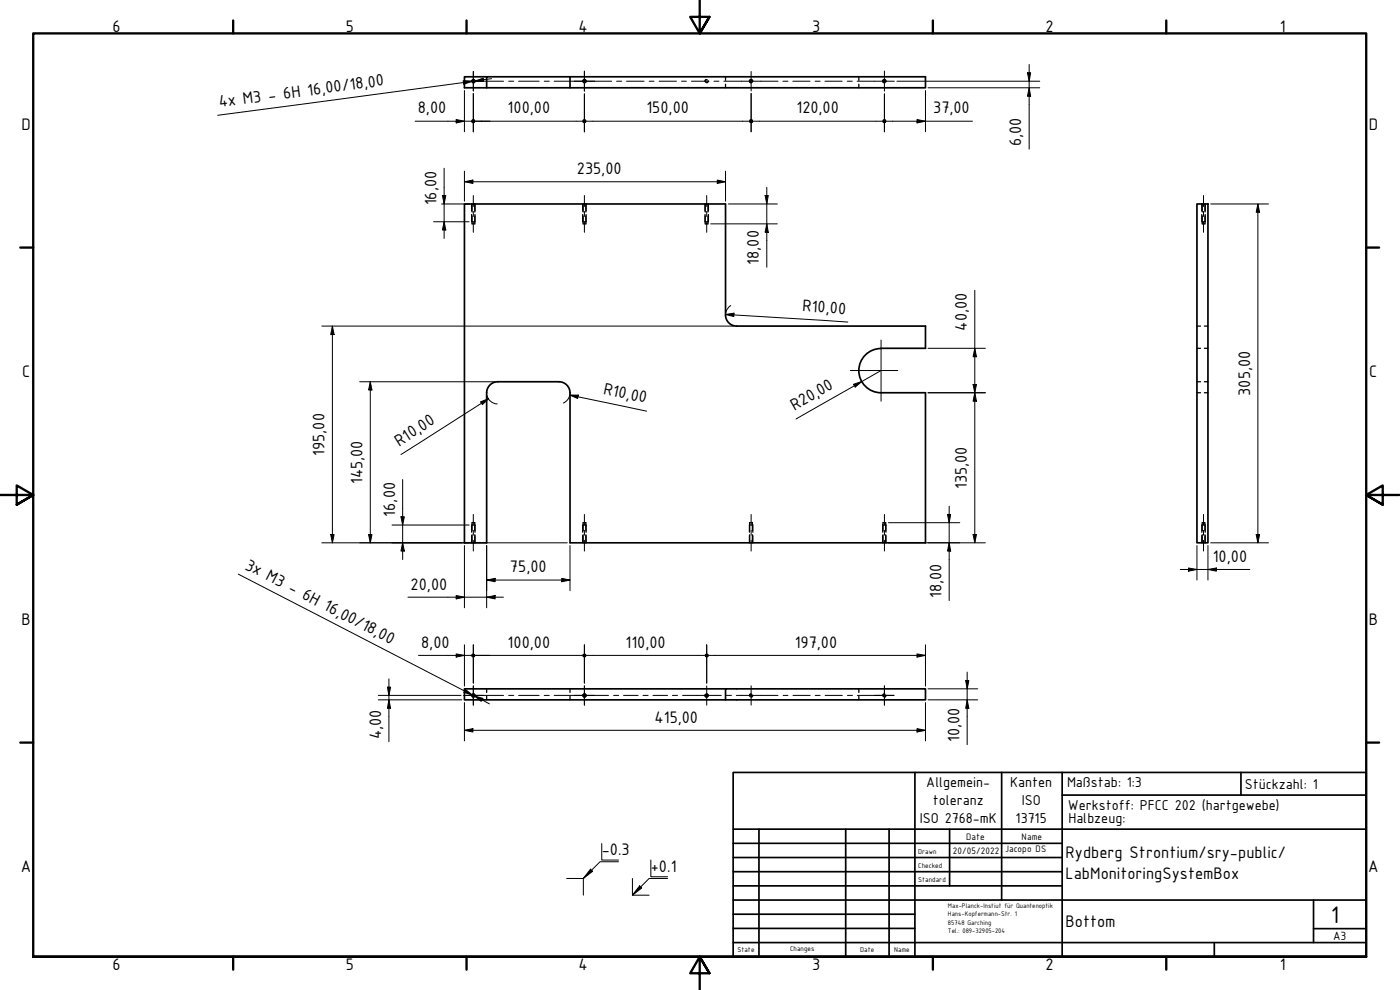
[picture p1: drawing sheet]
<svg xmlns="http://www.w3.org/2000/svg" width="420mm" height="297mm" viewBox="0 0 420 297" stroke-linecap="round" stroke-linejoin="round" font-family="sans-serif">
<!-- layer: Hidden (ISO) -->
<g fill="none" stroke="#000" stroke-width=".38">
<path d="M142.4 24.8h-.2M142.6 24.4l-.1 .2M175.7 24.8h-.2M175.9 24.4l-.1 .2M212 23.9l-.4 .5M212.3 24h-.4l-.3 .4 .3 .4 .4-.1M212.5 24.2v.4l-.3 .2M217.7 23v1.1M217.7 25.3v1M257.7 23v1.1M257.7 25.3v1M141.5 64.4v2.1h.4"/>
<path d="M141.5 61.2v2.1M141.7 64.8v2.4h.2M141.7 61.2v2.4M142.5 64.8v2.4h-.3M142.5 61.2v2.4M142.6 64.4v2.1h-.4M142.6 61.2v2.1M174.9 61.2v2.1M174.9 64.4v2.1h.4M175 64.8v2.4h.3M175 61.2v2.4M175.6 66.5h.3"/>
<path d="M175.9 64.4l-.1 2.8h-.3M175.9 61.2l-.1 2.4M211.6 64.4v2.1h.3M211.6 61.2v2.1M211.6 64.8v2.4h.4M211.6 61.2v2.4M212.5 64.8v2.4h-.3M212.5 61.2v2.4M212.6 64.4v2.1h-.4M212.6 61.2v2.1M360.7 64.4v2.1h.4M360.7 61.2v2.1"/>
<path d="M360.8 64.8v2.4h.3M360.8 61.2v2.4M361.6 64.8v2.4h-.3M361.6 61.2v2.4M361.7 64.4v2.1h-.3M361.7 61.2v2.1M359.2 97.8h1.1M361.4 97.8h1.1M359.2 104.5h1.1M359.2 117.8h1.1M359.2 114.5h1.1M361.4 104.5h1.1"/>
<path d="M361.4 117.8h1.1M361.4 114.5h1.1M141.9 156.8h-.2v2.4M141.9 157.5h-.4v2.2M142.2 156.8h.3v2.4M142.2 157.5h.4v2.2M175.3 156.8h-.3v2.4M175.3 157.5h-.4v2.2M175.5 156.8h.3l.1 2.9M175.6 157.5h.3M225.2 157.5h-.3v2.2M225.3 156.8h-.3v2.4"/>
<path d="M225.6 156.8h.2v2.4M225.6 157.5h.3v2.2M265.2 156.8h-.2v2.4M265.2 157.5h-.3v2.2M265.6 156.8h.2v2.4M265.6 157.5h.3v2.2M361.1 156.8h-.3v2.4M361.1 157.5h-.4v2.2M361.3 156.8h.3v2.4M361.4 157.5h.3v2.2M141.5 160.7v2.2M141.7 160.5v2.4"/>
<path d="M142.5 160.5v2.4M142.6 160.7v2.2M174.9 160.7v2.2M175 160.5v2.4M175.8 160.5v2.4M224.9 160.7v2.2M225 160.5v2.4M225.8 160.5v2.4M225.9 160.7v2.2M264.9 160.7v2.2M265 160.5v2.4M265.8 160.5v2.4"/>
<path d="M265.9 160.7v2.2M360.7 160.7v2.2M360.8 160.5v2.4M361.6 160.5v2.4M361.7 160.7v2.2M141.7 208.4l-.1 .2M142 208.2l-.2 .1M146 206.7v1.1M146 208.9v1.1M171.1 206.7v1.1M171.1 208.9v1.1M175 208.4l-.1 .2"/>
<path d="M175.3 208.2l-.2 .1M225.3 208.2l-.4 .6M225.6 208.3h-.4l-.2 .3 .2 .4h.4M225.9 208.6l-.4 .6M257.7 206.7v1.1M257.7 208.9v1.1M265.3 208.2l-.4 .6M265.6 208.3h-.4l-.2 .3 .2 .4h.4M265.9 208.6l-.4 .6"/>
</g>
<!-- layer: Visible (ISO) -->
<g fill="none" stroke="#000" stroke-width=".51">
<path d="M146 23h25.1v3.3h-25.1zM146 23h-6.6v3.3h6.6M171.1 23h106.6v3.3h-106.6M359.2 61.2h3.3v101.7h-3.3zM221 97.8h56.7v6.7h-13.3M221.1 97.8a3.3 3.3 0 0 1-3.4-3.3v-33.3h-78.3v101.7h6.6l.1-45a3.3 3.3 0 0 1 3.3-3.4h18.3a3.3 3.3 0 0 1 3.4 3.3v45.1h106.6v-45.1h-13.3a6.6 6.6 0 0 1-6.7-6.6 6.6 6.6 0 0 1 6.7-6.6M217.7 206.7h60v3.3h-60zM217.7 206.7h-78.3v3.3h78.3"/>
<circle cx="142.1" cy="24.3" r=".41"/>
<circle cx="175.4" cy="24.3" r=".41"/>
<circle cx="225.4" cy="24.3" r=".41"/>
<circle cx="265.4" cy="24.3" r=".41"/>
<circle cx="142.1" cy="208.7" r=".41"/>
<circle cx="175.4" cy="208.7" r=".41"/>
<circle cx="212.1" cy="208.7" r=".41"/>
</g>
<!-- layer: Visible Narrow (ISO) -->
<path d="M142.6 24.4a.48 .48 0 0 0-.4-.5 .48 .48 0 0 0-.6 .4 .48 .48 0 0 0 .4 .5M175.9 24.4a.48 .48 0 0 0-.4-.5 .48 .48 0 0 0-.6 .4 .48 .48 0 0 0 .4 .5M225.9 24.4a.48 .48 0 0 0-.4-.5 .48 .48 0 0 0-.6 .4 .48 .48 0 0 0 .4 .5M265.9 24.4a.48 .48 0 0 0-.4-.5 .48 .48 0 0 0-.6 .4 .48 .48 0 0 0 .4 .5M142.2 208.2a.48 .48 0 0 1 .4 .6 .48 .48 0 0 1-.6 .3 .48 .48 0 0 1-.4-.5M175.5 208.2a.48 .48 0 0 1 .4 .6 .48 .48 0 0 1-.6 .3 .48 .48 0 0 1-.4-.5M212.1 208.2a.48 .48 0 0 1 .4 .6 .48 .48 0 0 1-.5 .3 .48 .48 0 0 1-.4-.5" fill="none" stroke="#000" stroke-width=".38"/>
<!-- layer: Hatch (ISO) -->
<path d="M177.2 260.8l.3 .3-2.4 2.5zM177.5 261.1l.4 .3-2.8 2.2zM192 265.8l.6 .6-2.8 2.2z" fill="#000"/>
<!-- layer: Border (ISO) -->
<g fill="none" stroke="#000" stroke-width=".7">
<path d="M70 6.1v3.9M140 6.1v3.9M210 0v10l-2.9-4.9h5.8l-2.9 4.9 2.9-4.9M280 6.1v3.9M350 6.1v3.9M6.1 74.3h3.9M410 74.3h3.9M0 148.5h10l-5-2.8v5.7l5-2.9-5 2.9M420 148.5h-10l5-2.8v5.7l-5-2.9 5 2.9M6.1 222.8h3.9M410 222.8h3.9M10 287.1v-277.1h400v277.1h-400h400"/>
<path d="M70 287.1v3.8M140 287.1v3.8M212.9 292l-2.9-4.9 2.9 4.9h-5.8l2.9-4.9v9.9M280 287.1v3.8M350 287.1v3.8"/>
</g>
<!-- layer: Title (ISO) -->
<g fill="none" stroke="#000" stroke-width=".51">
<path d="M220 231.8h190v55.3h-190zM274.6 231.8v55.3M300.6 231.8v38.3M318.8 238.6h91.2M318.8 231.8v55.3M372.4 231.8v6.8M220 253h98.8M220 257.3h98.8M220 248.8h190M227.8 248.8v38.3M253.8 248.8v38.3M266.8 248.8v38.3"/>
<path d="M285 248.8v17M220 261.5h98.8M220 265.8h98.8M220 270.1h190M220 274.3h54.6M220 278.6h54.6M394.2 278.6h15.8M394.2 270.1v12.7M220 282.8h190M364.4 282.8v4.3"/>
</g>
<!-- layer: Center Mark (ISO) -->
<g fill="none" stroke="#000" stroke-width=".3">
<path d="M139.2 24.4h5.8M142 21.4v5.9M172.4 24.4h6M175.4 21.4v5.9M175.4 21.3v6.1M225.4 21.4v5.9M265.4 21.3v6.1M255.2 111.2h14.2M264.4 102v18.4M139.2 208.6h5.8M142 205.8v5.8M172.5 208.6h5.8"/>
<path d="M175.4 205.8v5.8M212.1 205.8v5.8M225.4 205.8v5.8M262.5 208.6h5.8M265.4 205.8v5.8"/>
</g>
<!-- layer: Dimension (ISO) -->
<g fill="none" stroke="#000" stroke-width=".3">
<path d="M308.9 19.4v25.4M124.6 36.4h17.4M136.9 35.9l2.5 .5-2.5 .5zM139.4 27.2v12.3M142 28.1v11.4M142.7 36.4h32.1M175.4 28.2v11.3M176 36.4h48.8M225.4 28.1v11.4M226.1 36.4h38.7M265.4 28.2v11.3M266 36.4h25.8"/>
<path d="M269.2 24.4h42.8M275.2 35.9l2.5 .5-2.5 .5zM277.7 27.2v12.3M278.5 26.3h33.5M308.4 21.8h.9l-.4 2.6zM308.9 26.3l.4 2.6h-.9zM132.8 58.7h1l-.5 2.5zM133.3 50.5v21.1M139.4 54.5l2.5-.5v1zM139.4 54.5h78.3M139.4 51.4v9M215.3 54l2.4 .5-2.4 .5z"/>
<path d="M217.7 51.4v9M229.6 58.7h1l-.5 2.5zM230.1 56.2v24M130.1 66.5h10.7M132.5 61.2h8.3M133.3 66.5l.5 2.5h-1zM213.3 67.2h20M218.6 61.2h14.7M230.1 67.2l.5 2.5h-1zM363.3 61.2h17.4M377.5 61.2l.5 2.5h-1zM377.5 61.2v101.7"/>
<path d="M96.6 97.8h123.7M99.8 97.8l.5 2.6h-1zM99.8 97.8v65.1M217.7 94.3l2.6-.3-.1 1zM217.7 94.3l36.7 2.3M219.3 91.7l-.8 .6-.7 1.4M292.5 87.1v75.8M107.9 114.5h40.7M111.1 114.5l.5 2.5h-1zM111.1 114.5v48.4M146.1 118.7l.5 1.1 .9 .8 1.7 .6M146.6 119.6l-26.3 16.8"/>
<path d="M171 118.7l-.7 1.3-1.2 .9M171 118.5h2.5l-.1 1.1zM171 118.5l23.1 4.9M256.2 115.3l2.4-.8-1.9 1.6zM264.4 111.2l-25.5 14.5M278.5 104.5h17.2M278.5 117.8h17.2M292 115.4h1.1l-.6 2.4zM292.5 104.5l.6 2.5h-1.1zM292.5 117.8l.6 2.6h-1.1zM144.2 120.6l2.4-1-1.8 1.8zM117.7 157.5h23.1"/>
<path d="M120.3 155.1h1l-.5 2.4zM120.8 143.9v24M266.6 156.8h21.4M284.4 154.4h.9l-.4 2.4zM284.9 151.9v28.3M96.6 162.9h45.4M99.3 160.4h1l-.5 2.5zM110.6 160.4h1l-.5 2.5zM120.8 162.9l.5 2.4h-1zM122.4 179.2h28.7M136.9 178.7l2.5 .5-2.5 .5zM139.4 163.7v18.7"/>
<path d="M142.2 162.9h28M146 179.2l2.6-.5v1zM146 174l2.6-.5v1zM146 163.7v18.7M146 174h25.1M168.6 173.5l2.5 .5-2.5 .5zM171.1 163.7v13.5M266.6 162.9h29.1M284.9 162.9l.4 2.4h-.9zM292 160.4h1.1l-.6 2.5zM354.2 170.9h20.9M356.7 170.4l2.5 .5-2.5 .5z"/>
<path d="M359.2 163.7v10.3M362.5 170.9l2.6-.5v1zM362.5 163.7v10.3M363.3 162.9h17.4M377 160.4h1l-.5 2.5zM125.6 196.6h16.4M136.9 196.2l2.5 .4-2.5 .6zM139.4 193.5v12.4M142 193.5v11.5M142.7 196.6h32.1M175.4 193.5v11.5M176 196.6h35.5"/>
<path d="M212.1 193.5v11.5M212.7 196.6h65M275.2 196.2l2.5 .4-2.5 .6zM277.7 193.5v12.4M113.5 210h25.1M113.5 208.6h24.9M116.3 206.2h.9l-.5 2.4zM116.7 210l.5 2.5h-.9zM116.7 203.7v18.9M139.4 219.1l2.5-.5v1zM139.4 210.8v11.5M139.4 219.1h138.3"/>
<path d="M275.2 218.6l2.5 .5-2.5 .5zM277.7 210.8v11.5M278.5 210h14.9M278.5 206.7h14.9M289.8 204.2h1l-.5 2.5zM290.3 210l.5 2.5h-1zM290.3 201.7v21.7"/>
</g>
<g fill="#000">
<path d="M136.9 35.9l2.5 .5-2.5 .5z" fill-rule="evenodd"/>
<path d="M275.2 35.9l2.5 .5-2.5 .5z" fill-rule="evenodd"/>
<path d="M308.4 21.8h.9l-.4 2.6z" fill-rule="evenodd"/>
<path d="M308.9 26.3l.4 2.6h-.9z" fill-rule="evenodd"/>
<path d="M132.8 58.7h1l-.5 2.5z" fill-rule="evenodd"/>
<path d="M139.4 54.5l2.5-.5v1z" fill-rule="evenodd"/>
<path d="M215.3 54l2.4 .5-2.4 .5z" fill-rule="evenodd"/>
<path d="M229.6 58.7h1l-.5 2.5z" fill-rule="evenodd"/>
<path d="M133.3 66.5l.5 2.5h-1z" fill-rule="evenodd"/>
<path d="M230.1 67.2l.5 2.5h-1z" fill-rule="evenodd"/>
<path d="M377.5 61.2l.5 2.5h-1z" fill-rule="evenodd"/>
<path d="M217.7 94.3l2.6-.3-.1 1z" fill-rule="evenodd"/>
<path d="M99.8 97.8l.5 2.6h-1z" fill-rule="evenodd"/>
<path d="M111.1 114.5l.5 2.5h-1z" fill-rule="evenodd"/>
<path d="M171 118.5h2.5l-.1 1.1z" fill-rule="evenodd"/>
<path d="M256.2 115.3l2.4-.8-1.9 1.6z" fill-rule="evenodd"/>
<path d="M292 115.4h1.1l-.6 2.4z" fill-rule="evenodd"/>
<path d="M292.5 104.5l.6 2.5h-1.1z" fill-rule="evenodd"/>
<path d="M144.2 120.6l2.4-1-1.8 1.8z" fill-rule="evenodd"/>
<path d="M292.5 117.8l.6 2.6h-1.1z" fill-rule="evenodd"/>
<path d="M120.3 155.1h1l-.5 2.4z" fill-rule="evenodd"/>
<path d="M284.4 154.4h.9l-.4 2.4z" fill-rule="evenodd"/>
<path d="M99.3 160.4h1l-.5 2.5z" fill-rule="evenodd"/>
<path d="M110.6 160.4h1l-.5 2.5z" fill-rule="evenodd"/>
<path d="M120.8 162.9l.5 2.4h-1z" fill-rule="evenodd"/>
<path d="M136.9 178.7l2.5 .5-2.5 .5z" fill-rule="evenodd"/>
<path d="M146 179.2l2.6-.5v1z" fill-rule="evenodd"/>
<path d="M146 174l2.6-.5v1z" fill-rule="evenodd"/>
<path d="M168.6 173.5l2.5 .5-2.5 .5z" fill-rule="evenodd"/>
<path d="M284.9 162.9l.4 2.4h-.9z" fill-rule="evenodd"/>
<path d="M292 160.4h1.1l-.6 2.5z" fill-rule="evenodd"/>
<path d="M356.7 170.4l2.5 .5-2.5 .5z" fill-rule="evenodd"/>
<path d="M362.5 170.9l2.6-.5v1z" fill-rule="evenodd"/>
<path d="M377 160.4h1l-.5 2.5z" fill-rule="evenodd"/>
<path d="M136.9 196.2l2.5 .4-2.5 .6z" fill-rule="evenodd"/>
<path d="M275.2 196.2l2.5 .4-2.5 .6z" fill-rule="evenodd"/>
<path d="M116.3 206.2h.9l-.5 2.4z" fill-rule="evenodd"/>
<path d="M116.7 210l.5 2.5h-.9z" fill-rule="evenodd"/>
<path d="M139.4 219.1l2.5-.5v1z" fill-rule="evenodd"/>
<path d="M275.2 218.6l2.5 .5-2.5 .5z" fill-rule="evenodd"/>
<path d="M289.8 204.2h1l-.5 2.5z" fill-rule="evenodd"/>
<path d="M290.3 210l.5 2.5h-1z" fill-rule="evenodd"/>
<circle cx="142.1" cy="36.4" r=".63"/>
<circle cx="175.4" cy="36.4" r=".63"/>
<circle cx="225.4" cy="36.4" r=".63"/>
<circle cx="265.4" cy="36.3" r=".62"/>
<circle cx="142.1" cy="196.7" r=".62"/>
<circle cx="175.4" cy="196.7" r=".62"/>
<circle cx="212.1" cy="196.7" r=".62"/>
</g>
<!-- layer: Sketch Geometry (ISO) -->
<path d="M180.6 253.1v4.9h5M185.6 258.6h-5.5l-5 5M195.3 258v5.1h5M170.1 263.6h5v5M177.2 260.8l.7 .6-2.8 2.2zM189.8 263.6v5M192 265.8l.6 .6-2.8 2.2zM200.3 263.6h-5.5l-5 5h5" fill="none" stroke="#000" stroke-width=".3"/>
<!-- layer: Centerline (ISO) -->
<g fill="none" stroke="#000" stroke-width=".3">
<path d="M139.2 24.4h11.9M152.7 24.4h1.5M155.6 24.4h6.2M163.3 24.4h1.5M166.3 24.4h17.3M185 24.4h1.6M188 24.4h5.3M194.8 24.4h1.5M197.8 24.4h5.2M204.5 24.4h1.5M207.5 24.4h5.3M214.2 24.4h1.6"/>
<path d="M217.2 24.4h16.3M234.9 24.4h1.6M237.9 24.4h5.2M244.6 24.4h1.5M247.6 24.4h5.1M254.3 24.4h1.5M257.2 24.4h11.2M142 58.7v3.3M175.4 58.7v3.3M212.1 58.7v3.3M361.2 58.7v3.3M142 63.4v1.5"/>
<path d="M142 66.5v3.2M175.4 63.4v1.5M175.4 66.5v3.2M212.1 63.4v1.5M212.1 66.5v3.2M361.2 63.4v1.5M361.2 66.5v3.2M142 154.4v3.2M142 159.1v1.5M175.4 154.4v3.2M175.4 159.1v1.5M225.4 154.4v3.2"/>
<path d="M225.4 159.1v1.5M265.4 154.4v3.2M265.4 159.1v1.5M361.2 154.4v3.2M361.2 159.1v1.5M142 162.1v3.2M175.4 162.1v3.2M225.4 162.1v3.2M265.4 162.1v3.2M361.2 162.1v3.2M139.2 208.6h11.9M152.7 208.6h1.5"/>
<path d="M155.6 208.6h6.2M163.3 208.6h1.5M166.3 208.6h16.3M184.1 208.6h1.6M187.1 208.6h4.4M193 208.6h1.5M196 208.6h4.3M201.8 208.6h1.5M204.9 208.6h11.6M218 208.6h1.5M221 208.6h12.5M235 208.6h1.5"/>
<path d="M238 208.6h5.1M244.7 208.6h1.4M247.6 208.6h5.2M254.3 208.6h1.5M257.3 208.6h11"/>
</g>
<!-- layer: Symbol (ISO) -->
<path d="M139 24.2l2.6 .2-2.4 .9zM139.1 24.8l2.5-.4-76.3 10.2M142.6 24.3l2.4-.8 .1 .9zM147.5 23.6l-4.9 .7M71.5 172.3l70.2 36.2-2.2-1.2M139.7 206.9l2 1.6-2.4-.7zM142.4 208.8l2.5 .7-.5 .9zM142.4 208.8l4.5 2.4" fill="none" stroke="#000" stroke-width=".3"/>
<g fill="#000">
<path d="M139 24.2l2.6 .2-2.4 .9z" fill-rule="evenodd"/>
<path d="M142.6 24.3l2.4-.8 .1 .9z" fill-rule="evenodd"/>
<path d="M139.7 206.9l2 1.6-2.4-.7z" fill-rule="evenodd"/>
<path d="M142.4 208.8l2.5 .7-.5 .9z" fill-rule="evenodd"/>
</g>
<text font-size="7.7" x="399.4" y="276.8">1</text>
<g font-size="5.4">
<text x="33.8" y="9.6">6</text>
<text x="103.8" y="9.6">5</text>
<text x="173.6" y="9.6">4</text>
<text x="243.8" y="9.6">3</text>
<text x="313.8" y="9.6">2</text>
<text x="384.1" y="9.6">1</text>
<text x="65.8" y="32.2" transform="rotate(-8 65.8 32.2)">4x M3 - 6H 16,00/18,00</text>
<text x="125.4" y="34">8,00</text>
<text x="152.3" y="34">100,00</text>
<text x="194.1" y="34">150,00</text>
<text x="239" y="34">120,00</text>
<text x="280" y="34">37,00</text>
<text x="6.5" y="38.9">D</text>
<text x="410.8" y="38.9">D</text>
<text x="306.5" y="43.9" transform="rotate(-90 306.5 43.9)">6,00</text>
<text x="173.1" y="52.2">235,00</text>
<text x="131" y="61.6" transform="rotate(-90 131 61.6)">16,00</text>
<text x="227.8" y="79.4" transform="rotate(-90 227.8 79.4)">18,00</text>
<text x="240.7" y="93.5" transform="rotate(4 240.7 93.5)">R10,00</text>
<text x="290.2" y="99.2" transform="rotate(-90 290.2 99.2)">40,00</text>
<text x="6.6" y="113.1">C</text>
<text x="410.9" y="113.1">C</text>
<text x="180.9" y="118.3" transform="rotate(12 180.9 118.3)">R10,00</text>
<text x="375.2" y="118.7" transform="rotate(-90 375.2 118.7)">305,00</text>
<text x="238.4" y="123.3" transform="rotate(-30 238.4 123.3)">R20,00</text>
<text x="97.4" y="136.8" transform="rotate(-90 97.4 136.8)">195,00</text>
<text x="119.8" y="134" transform="rotate(-33 119.8 134)">R10,00</text>
<text x="108.8" y="145.3" transform="rotate(-90 108.8 145.3)">145,00</text>
<text x="290.2" y="146.7" transform="rotate(-90 290.2 146.7)">135,00</text>
<text x="118.6" y="155" transform="rotate(-90 118.6 155)">16,00</text>
<text x="73.3" y="170.6" transform="rotate(27 73.3 170.6)">3x M3 - 6H 16,00/18,00</text>
<text x="153" y="171.8">75,00</text>
<text x="364" y="168.6">10,00</text>
<text x="123.2" y="176.9">20,00</text>
<text x="282.5" y="179.4" transform="rotate(-90 282.5 179.4)">18,00</text>
<text x="6.5" y="187.4">B</text>
<text x="410.8" y="187.4">B</text>
<text x="126.4" y="194.4">8,00</text>
<text x="152.3" y="194.4">100,00</text>
<text x="187.7" y="194.4">110,00</text>
<text x="238.5" y="194.4">197,00</text>
<text x="114.4" y="221.8" transform="rotate(-90 114.4 221.8)">4,00</text>
<text x="196.4" y="216.8">415,00</text>
<text x="288" y="222.7" transform="rotate(-90 288 222.7)">10,00</text>
<text x="180.6" y="256.6">-0.3</text>
<text x="319.8" y="257.5">Rydberg Strontium/sry-public/</text>
<text x="6.3" y="261.7">A</text>
<text x="195.3" y="261.5">+0.1</text>
<text x="319.8" y="263.8">LabMonitoringSystemBox</text>
<text x="410.6" y="261.7">A</text>
<text x="319.8" y="278.2">Bottom</text>
<text x="33.8" y="290.9">6</text>
<text x="103.8" y="290.9">5</text>
<text x="173.6" y="290.9">4</text>
<text x="243.8" y="290.9">3</text>
<text x="313.8" y="290.9">2</text>
<text x="384.1" y="290.9">1</text>
</g>
<g font-size="4.6">
<text x="278" y="236.2">Allgemein-</text>
<text x="303.1" y="236.1">Kanten</text>
<text x="320.2" y="236.3">Maßstab: 1:3</text>
<text x="373.6" y="236.7">Stückzahl: 1</text>
<text x="280" y="241.5">toleranz</text>
<text x="306.6" y="241.5">ISO</text>
<text x="320.5" y="243">Werkstoff: PFCC 202 (hartgewebe)</text>
<text x="276" y="246.9">ISO 2768-mK</text>
<text x="304.8" y="246.8">13715</text>
<text x="320.7" y="247">Halbzeug:</text>
</g>
<text font-size="3.9" x="400.1" y="282">A3</text>
<g font-size="3">
<text x="286" y="256.3">20/05/2022</text>
<text x="290" y="252">Date</text>
<text x="301.6" y="255.7">Jacopo DS</text>
<text x="306.6" y="252">Name</text>
</g>
<g font-size="2.3">
<text x="275.6" y="256.3">Drawn</text>
<text x="275.6" y="260.5">Checked</text>
<text x="275.6" y="264.8">Standard</text>
<text x="221.4" y="285.7">State</text>
<text x="237.1" y="285.4">Changes</text>
<text x="258.2" y="285.7">Date</text>
<text x="268.4" y="285.7">Name</text>
</g>
<g font-size="2.2">
<text x="284.5" y="272.4">Max-Planck-Instiut für Quantenoptik</text>
<text x="284.5" y="274.9">Hans-Kopfermann-Str. 1</text>
<text x="284.5" y="277.4">85748 Garching</text>
<text x="284.5" y="279.9">Tel.: 089-32905-204</text>
</g>
</svg>
